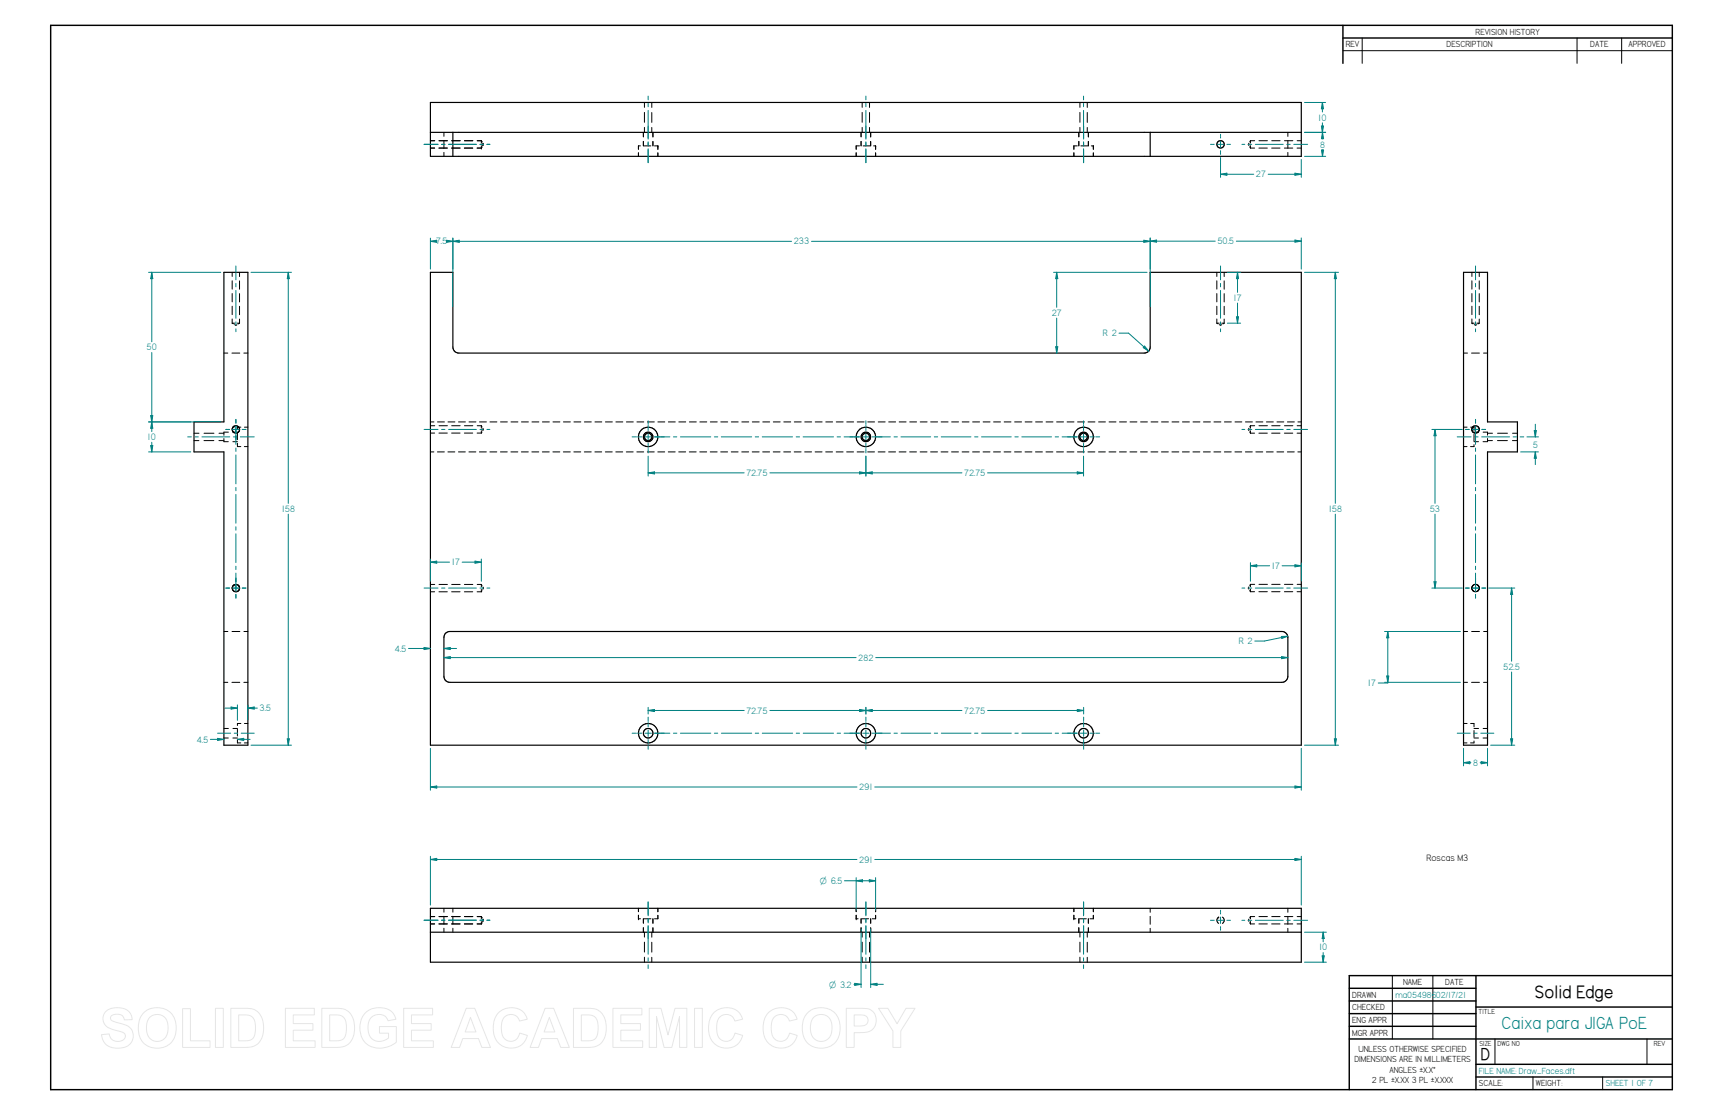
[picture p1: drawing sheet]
<svg xmlns="http://www.w3.org/2000/svg" width="864mm" height="559mm" viewBox="0 0 864 559" stroke-linecap="round" stroke-linejoin="round" font-family="sans-serif">
<g fill="none" stroke="#000" stroke-width=".72">
<path d="M25 13h813v533h-813zM673 13v19M673 19h165M676 495h64M740 489v57M838 489h-162v57M676 502h64M676 508h64M676 514h64M740 505h98M676 521h162M740 533h98"/>
<path d="M740 540h98"/>
</g>
<g fill="none" stroke="#000" stroke-width=".5">
<path d="M683 19v13M790 19v13M813 19v13M673 25h165M323 51v3M323 56v5M327 51v3M327 56v5M432 51v3M432 56v5M436 51v3M436 56v5"/>
<path d="M541 51v3M541 56v5M545 51v3M545 56v5M216 71h2M216 74h2M220 74h4M220 71h4M223 66v2M223 70v4M223 76v2M226 74h5"/>
<path d="M226 71h5M233 74h4M233 71h4M239 74h2M239 71h2M241 74h.1M241 71v1M241 73v1M241 71h1M242 74h-1M242 72v1M320 77v1"/>
<path d="M321 73h-1v2M322 66v3M322 71v2M323 73h3M323 64v2M327 64v2M327 66v3M327 71v2M328 73h2M330 73h.1M330 73v2M330 77v1"/>
<path d="M429 77v1M431 73h-2v2M432 66v3M432 71v2M432 64v2M433 73h3M436 64v2M436 66v3M436 71v2M438 73h1M439 73h.1M439 73v2"/>
<path d="M439 77v1M538 77v1M540 73h-2v2M541 66v3M541 71v2M541 64v2M542 73h3M545 64v2M546 66v3M546 71v2M547 73h1M548 73h.1"/>
<path d="M548 73v2M548 77v1M626 72v1M626 74h1M627 71v1M627 73v1M627 71h2M627 74h2M627 71h-1M631 74h4M631 71h4M637 74h5"/>
<path d="M637 71h5M644 74h4M644 71h4M645 66v2M645 70v4M645 76v2M650 74h2M650 71h2M116 136v3M120 136v3M610 136v3M614 136v3"/>
<path d="M738 136v3M741 136v3M116 141v4M116 147v4M116 153v5M116 160v2M120 141v4M120 147v4M120 154v4M120 160v2M610 141v4M610 147v4"/>
<path d="M610 153v5M610 160v2M614 141v4M614 147v4M614 154v4M614 160v2M738 141v4M738 147v4M738 153v5M738 160v2M741 141v4M741 147v4"/>
<path d="M741 154v4M741 160v2M112 177h2M116 177h4M116 162h2M116 162h1M118 163h1M119 162h1M120 162h-1M122 177h2M610 162h1M610 162h.1"/>
<path d="M611 163h1M612 162h2M614 162h-1M734 177h2M738 177h4M738 162h1M738 162h.1M739 163h1M740 162h1M741 162h.1M744 177h2M97 217h3"/>
<path d="M102 217h5M110 217h2M112 220v1h2M114 217h-2v1M117 217h2M117 214l-1 2 1 1M117 214h.1M119 217v3M119 214a1.8 1.8 0 0 1 0 3M121 214h-2v1M123 214h1M216 213h2"/>
<path d="M216 217h2M216 211h2M219 211h4M220 217h4M220 213h4M225 211h3M226 217h5M226 213h5M230 211h3M233 217h4M233 213h4M235 211h4"/>
<path d="M239 217h2M239 213h2M240 211h4M241 213l1 1M241 213v2M241 216v1M242 216l-1 1M242 215v1M246 211h3M251 211h3M256 211h4M261 211h4"/>
<path d="M267 211h3M272 211h3M277 211h4M282 211h4M288 211h3M293 211h3M298 211h4M303 211h4M309 211h3M314 211h3M319 211h4M324 211h4"/>
<path d="M330 211h3M335 211h3M340 211h4M346 211h3M351 211h3M356 211h3M361 211h4M367 211h3M372 211h3M377 211h4M382 211h4M388 211h3"/>
<path d="M393 211h3M398 211h4M403 211h4M409 211h3M414 211h3M419 211h4M424 211h4M430 211h3M435 211h3M440 211h4M445 211h4M451 211h3"/>
<path d="M456 211h3M461 211h4M466 211h4M472 211h3M477 211h3M482 211h4M488 211h3M493 211h3M498 211h3M503 211h4M509 211h3M514 211h3"/>
<path d="M519 211h4M524 211h4M530 211h3M535 211h3M540 211h4M545 211h4M551 211h3M556 211h3M561 211h4M566 211h4M572 211h3M577 211h3"/>
<path d="M582 211h4M587 211h4M593 211h3M598 211h3M603 211h4M608 211h4M614 211h3M619 211h3M624 211h4M626 215v1M626 216l1 1M627 213h2"/>
<path d="M627 217h2M627 213l-1 1M627 213v2M627 216v1M629 211h4M631 217h4M631 213h4M635 211h3M637 217h5M637 213h5M640 211h3M644 217h4"/>
<path d="M644 213h4M645 211h4M650 217h2M650 213h2M651 211h1M734 214h1M737 214h2v2M739 214h.1M739 214l-1 1 1 2M739 218v3M739 217h2M741 214a1.8 1.8 0 0 1 0 3"/>
<path d="M743 217h3v1M746 220v1h-3M746 217h2M751 217h5M758 217h3M97 221h3M102 221h5M110 221h2M117 221h2M119 222v2h2M122 224h2M216 226h1"/>
<path d="M219 226h4M224 226h4M230 226h3M235 226h4M240 226h4M246 226h3M251 226h3M256 226h4M261 226h4M267 226h3M272 226h3M277 226h4"/>
<path d="M282 226h4M288 226h3M293 226h3M298 226h4M303 226h4M309 226h3M314 226h3M319 226h4M324 226h4M330 226h3M335 226h3M340 226h4"/>
<path d="M345 226h4M351 226h3M356 226h3M361 226h4M367 226h3M372 226h3M377 226h3M382 226h4M388 226h3M393 226h3M398 226h4M403 226h4"/>
<path d="M409 226h3M414 226h3M419 226h4M424 226h4M430 226h3M435 226h3M440 226h4M445 226h4M451 226h3M456 226h3M461 226h4M466 226h4"/>
<path d="M472 226h3M477 226h3M482 226h4M487 226h4M493 226h3M498 226h3M503 226h4M509 226h3M514 226h3M519 226h3M524 226h4M530 226h3"/>
<path d="M535 226h3M540 226h4M545 226h4M551 226h3M556 226h3M561 226h4M566 226h4M572 226h3M577 226h3M582 226h4M587 226h4M593 226h3"/>
<path d="M598 226h3M603 226h4M608 226h4M614 226h3M619 226h3M624 226h4M629 226h4M635 226h3M640 226h3M645 226h4M650 226h2M734 224h1"/>
<path d="M739 223v1h-2M739 221h2M746 221h2M751 221h5M758 221h3M117 293l-1 1 1 2M117 293h.1M119 293a1.8 1.8 0 0 1 0 3M216 293h2M216 297h2M220 297h4M220 293h4"/>
<path d="M226 297h5M226 293h5M233 297h4M233 293h4M239 297h2M239 293h2M241 293h1M241 293v1M241 295v2M242 296l-1 1M242 294v1M626 294v1"/>
<path d="M626 296l1 1M627 297h2M627 293h2M627 293h-1M627 293v1M627 295v2M631 297h4M631 293h4M637 297h5M637 293h5M644 297h4M644 293h4"/>
<path d="M650 297h2M650 293h2M739 293l-1 1 1 2M740 293a1.8 1.8 0 0 1 0 3M112 316h2M116 316h4M122 316h2M734 316h2M738 316h4M744 316h2M112 342h2M116 342h4"/>
<path d="M122 342h2M734 342h2M738 342h4M744 342h2M112 370h2M112 365h2M117 370h2M117 365h2M119 371v1h2M119 365v4M121 363h-2v1M122 372h2"/>
<path d="M123 363h1M734 372h1M734 363h1M737 363h2v1M739 366v4M739 371v1h-2M739 365h2M739 370h2M743 370h3M743 365h3M216 459h2M220 459h4"/>
<path d="M223 455v2M223 459v4M226 459h5M227 455v2M227 459v4M233 459h4M239 459h2M241 459v2M241 459l1 1M320 455v2M320 459v1M330 455v2"/>
<path d="M330 459v1h-2M429 455v2M429 459v1M439 455v2M439 459v1h-2M538 455v2M538 459v1M548 455v2M548 459v1h-2M576 455v2M576 459v4M611 460h.1"/>
<path d="M611 460l-1 1 1 2M613 460a1.8 1.8 0 0 1 0 3M627 459v2M627 459h2M627 459l-1 1M631 459h4M637 459h5M644 459h4M645 455v2M645 459v4M650 459h2M216 463h2"/>
<path d="M220 463h4M223 465v2M226 463h5M227 465v2M233 463h4M239 463h2M241 462v1M242 462l-1 1M242 461v1M320 460h1M320 460h.1M322 460v3"/>
<path d="M322 465v2M323 460h3M323 467v3M323 472v5M323 480v2M327 467v3M327 472v5M327 480v2M327 460v3M327 465v2M429 460h.1M429 460h1"/>
<path d="M432 460v3M432 465v2M432 460h3M432 467v3M432 472v5M432 480v2M436 467v3M436 472v5M436 480v2M436 460v3M436 465v2M538 460h.1"/>
<path d="M538 460h1M541 460v3M541 465v2M541 460h3M541 467v3M541 472v5M541 480v2M545 467v3M545 472v5M545 480v2M546 460v3M546 465v2"/>
<path d="M576 465v2M626 461v1M626 462l1 1M627 462v1M627 463h2M631 463h4M637 463h5M644 463h4M645 465v2M650 463h2M698 489v32M718 489v32"/>
<path d="M749 521v12M768 540v6M803 540v6M825 521v12"/>
</g>
<g fill="none" stroke="#000" stroke-width=".59">
<path d="M216 51h436v27h-436zM216 66h436M227 66v12M576 66v12M112 136h12v237h-12v-147h-15v-15h15zM216 136h11v38l1 2 2 1h343l3-1v-2v-38h76v237h-436zM734 136h12v75h15v15h-15v147h-12zM223 318l3-2h416l2 1 1 2v20l-1 2-2 1h-416l-2-1-1-2v-20zM216 455h436v27h-436zM216 467h436"/>
<circle cx="612" cy="72" r="1.8"/>
<circle cx="118" cy="215" r="1.9"/>
<circle cx="325" cy="219" r="2.4"/>
<circle cx="325" cy="219" r="1.8"/>
<circle cx="325" cy="219" r="5"/>
<circle cx="434" cy="219" r="2.4"/>
<circle cx="434" cy="219" r="5"/>
<circle cx="434" cy="219" r="1.8"/>
<circle cx="543" cy="219" r="2.4"/>
<circle cx="543" cy="219" r="5"/>
<circle cx="543" cy="219" r="1.8"/>
<circle cx="740" cy="215" r="1.8"/>
<circle cx="118" cy="295" r="1.8"/>
<circle cx="740" cy="295" r="1.8"/>
<circle cx="325" cy="367" r="5"/>
<circle cx="325" cy="367" r="2.4"/>
<circle cx="434" cy="367" r="5"/>
<circle cx="434" cy="367" r="2.4"/>
<circle cx="543" cy="367" r="2.4"/>
<circle cx="543" cy="367" r="5"/>
</g>
<path d="M126 136h20M126 373h20M144 370h1l-1 3z" fill="none" stroke="#008080" stroke-width=".5"/>
<path d="M144 370h1l-1 3z" fill="#008080"/>
<path d="M144 136l1 4h-1z" fill="none" stroke="#008080" stroke-width=".5"/>
<path d="M144 136l1 4h-1z" fill="#008080"/>
<path d="M74 136h37M144 136v116M74 211h37M76 208h1l-1 3zM144 258v115" fill="none" stroke="#008080" stroke-width=".5"/>
<path d="M76 208h1l-1 3z" fill="#008080"/>
<path d="M76 136l1 4h-1z" fill="none" stroke="#008080" stroke-width=".5"/>
<path d="M76 136l1 4h-1z" fill="#008080"/>
<path d="M76 136v35M76 177v34M74 211h22M74 226h22M76 223h1l-1 3z" fill="none" stroke="#008080" stroke-width=".5"/>
<path d="M76 223h1l-1 3z" fill="#008080"/>
<path d="M76 211l1 4h-1z" fill="none" stroke="#008080" stroke-width=".5"/>
<path d="M76 211l1 4h-1z" fill="#008080"/>
<path d="M76 211v5M76 222v4M216 429v25M649 430l3 1h-3zM652 429v25" fill="none" stroke="#008080" stroke-width=".5"/>
<path d="M649 430l3 1h-3z" fill="#008080"/>
<path d="M216 431l3-1v1z" fill="none" stroke="#008080" stroke-width=".5"/>
<path d="M216 431l3-1v1z" fill="#008080"/>
<path d="M216 431h214M438 431h214M654 467h11M663 479h1l-1 3zM654 482h11" fill="none" stroke="#008080" stroke-width=".5"/>
<path d="M663 479h1l-1 3z" fill="#008080"/>
<path d="M663 467l1 3h-1z" fill="none" stroke="#008080" stroke-width=".5"/>
<path d="M663 467l1 3h-1z" fill="#008080"/>
<path d="M734 375v9M746 375v9M742 382h4l-4 1zM663 467v5M663 477v5" fill="none" stroke="#008080" stroke-width=".5"/>
<path d="M742 382h4l-4 1z" fill="#008080"/>
<path d="M734 382h3v1z" fill="none" stroke="#008080" stroke-width=".5"/>
<path d="M734 382h3v1z" fill="#008080"/>
<path d="M216 375v21M652 375v21M649 394h3l-3 1zM734 382h3M742 382h4" fill="none" stroke="#008080" stroke-width=".5"/>
<path d="M649 394h3l-3 1z" fill="#008080"/>
<path d="M216 394h3v1z" fill="none" stroke="#008080" stroke-width=".5"/>
<path d="M216 394h3v1z" fill="#008080"/>
<path d="M654 136h17M669 136l1 4h-1zM654 373h17M216 394h214M438 394h214" fill="none" stroke="#008080" stroke-width=".5"/>
<path d="M669 136l1 4h-1z" fill="#008080"/>
<path d="M669 370h1l-1 3z" fill="none" stroke="#008080" stroke-width=".5"/>
<path d="M669 370h1l-1 3z" fill="#008080"/>
<path d="M576 119v16M652 119v16M576 121l4-1v1zM669 136v116M669 258v115" fill="none" stroke="#008080" stroke-width=".5"/>
<path d="M576 121l4-1v1z" fill="#008080"/>
<path d="M649 120l3 1h-3z" fill="none" stroke="#008080" stroke-width=".5"/>
<path d="M649 120l3 1h-3z" fill="#008080"/>
<path d="M216 119v16M227 119v16M216 121l3-1v1zM576 121h33M620 121h32" fill="none" stroke="#008080" stroke-width=".5"/>
<path d="M216 121l3-1v1z" fill="#008080"/>
<path d="M224 120l3 1h-3z" fill="none" stroke="#008080" stroke-width=".5"/>
<path d="M224 120l3 1h-3z" fill="#008080"/>
<path d="M227 119v35M576 119v35M216 121h1M225 121h2M573 120l3 1h-3z" fill="none" stroke="#008080" stroke-width=".5"/>
<path d="M573 120l3 1h-3z" fill="#008080"/>
<path d="M227 121l3-1v1z" fill="none" stroke="#008080" stroke-width=".5"/>
<path d="M227 121l3-1v1z" fill="#008080"/>
<path d="M227 121h170M407 121h169M528 136h47M530 136v4h-1z" fill="none" stroke="#008080" stroke-width=".5"/>
<path d="M530 136v4h-1z" fill="#008080"/>
<path d="M529 174h1v3z" fill="none" stroke="#008080" stroke-width=".5"/>
<path d="M529 174h1v3z" fill="#008080"/>
<path d="M530 136v18M530 159v18M561 167h5l10 9M574 173l2 3-3-2z" fill="none" stroke="#008080" stroke-width=".5"/>
<path d="M574 173l2 3-3-2z" fill="#008080"/>
<path d="M642 329l3 1h-3z" fill="none" stroke="#008080" stroke-width=".5"/>
<path d="M642 329l3 1h-3z" fill="#008080"/>
<path d="M223 330l3-1v1z" fill="none" stroke="#008080" stroke-width=".5"/>
<path d="M223 330l3-1v1z" fill="#008080"/>
<path d="M694 316h38M696 316v4h-1zM223 330h206M439 330h206M691 342h5M694 342h38" fill="none" stroke="#008080" stroke-width=".5"/>
<path d="M696 316v4h-1z" fill="#008080"/>
<path d="M695 339h1v3z" fill="none" stroke="#008080" stroke-width=".5"/>
<path d="M695 339h1v3z" fill="#008080"/>
<path d="M654 51h10M663 51v4h-1zM654 66h10M696 316v26" fill="none" stroke="#008080" stroke-width=".5"/>
<path d="M663 51v4h-1z" fill="#008080"/>
<path d="M662 63h1v3z" fill="none" stroke="#008080" stroke-width=".5"/>
<path d="M662 63h1v3z" fill="#008080"/>
<path d="M663 51v5M654 66h10M654 78h10M663 62v4M663 66v4h-1z" fill="none" stroke="#008080" stroke-width=".5"/>
<path d="M663 66v4h-1z" fill="#008080"/>
<path d="M662 75h1v3z" fill="none" stroke="#008080" stroke-width=".5"/>
<path d="M662 75h1v3z" fill="#008080"/>
<path d="M663 66v4M663 75v3M223 325l3-1v2z" fill="none" stroke="#008080" stroke-width=".5"/>
<path d="M223 325l3-1v2z" fill="#008080"/>
<path d="M213 324l3 1-3 1z" fill="none" stroke="#008080" stroke-width=".5"/>
<path d="M213 324l3 1-3 1z" fill="#008080"/>
<g fill="none" stroke="#008080" stroke-width=".5">
<path d="M325 48v2M325 52v2M325 55v15M434 48v2M434 52v2M434 55v15M543 48v2M543 52v2M543 55v14M213 72h7M221 72h2M225 72h14"/>
<path d="M241 72h1M244 72h2M325 71v2M325 75v7M434 71v2M434 75v7M543 71v2M543 75v7M543 63v7M543 72v1M607 72h.1M608 72h.1"/>
<path d="M608 72h1M610 72h3M612 67v1M612 68h.1M612 69h.1M612 71v3M612 76h.1M612 77h.1M615 72h1M616 72h.1M616 72h1M622 72h2"/>
<path d="M626 72h1M629 72h14M645 72h2M648 72h7M118 133v7M612 133v7M740 133v7M118 142v2M118 146v14M612 142v2M612 146v14M740 142v2"/>
<path d="M740 146v14M118 161v2M118 165v1M612 161v2M612 165v1M740 161v2M740 165v1M94 219h2M98 219h1M101 219h14M113 215h1M114 215h.1"/>
<path d="M114 215h1M117 215h3M117 219h2M118 210v1M118 211h.1M118 211v1M118 214v9M120 219h7M121 215h1M122 215h.1M123 215h.1M213 215h7"/>
<path d="M221 215h2M225 215h14M241 215h1M244 215h2M317 219h2M319 219h.1M320 219h2M323 219h3M325 211v2M325 213v1M325 214v2M325 217v4"/>
<path d="M328 219h8M338 219h1M341 219h15M358 219h2M362 219h15M379 219h1M382 219h15M399 219h2M403 219h15M420 219h1M423 219h8M432 219h4"/>
<path d="M434 211v2M434 213v1M434 214v2M434 217v4M437 219h9M448 219h2M452 219h14M468 219h2M472 219h15M488 219h2M492 219h15M509 219h1"/>
<path d="M512 219h15M529 219h2M532 219h8M542 219h3M543 211v2M543 213v1M543 214v2M543 217v4M546 219h2M549 219h.1M549 219h2M622 215h2"/>
<path d="M626 215h1M629 215h14M645 215h2M648 215h7M730 219h7M735 215h.1M735 215h1M736 215h.1M738 215h3M739 219h2M740 210v1M740 211h.1"/>
<path d="M740 211v1M740 214v9M743 219h14M743 215h.1M744 215h.1M744 215h1M758 219h2M762 219h2M118 225v1M118 228v14M325 229v10M325 237l3-1v2z"/>
<path d="M325 222v2M325 224v1M325 225v2M434 229v10M434 222v2M434 224v1M434 225v2M543 222v2M543 224v1M543 225v2M740 225v1M740 228v14"/>
<path d="M118 244v2M118 248v14M740 244v2M740 248v14M118 264v2M118 268v14M740 264v2M740 268v14M113 295h1M114 295h.1M114 295h1M118 284v1"/>
<path d="M118 287v9M118 298v2M120 295h-3M121 295h1M122 295h.1M123 295h.1M213 295h7M221 295h2M225 295h14M241 295h1M244 295h2M622 295h2"/>
<path d="M626 295h1M629 295h14M645 295h2M648 295h7M735 295h.1M735 295h1M736 295h.1M738 295h3M740 284v1M740 287v9M740 298v2M743 295h.1"/>
<path d="M744 295h.1M744 295h1M205 325h11M223 325h6M325 359v2M434 359v2M543 359v2M109 367h7M117 367h2M121 367h6M317 367h2M319 367h.1"/>
<path d="M320 367h2M323 367h3M325 362h.1M325 363v1M325 366v3M325 371v1M325 373h.1M325 374v1M328 367h8M338 367h1M341 367h15M358 367h2"/>
<path d="M362 367h15M379 367h1M382 367h15M399 367h2M403 367h15M420 367h1M423 367h8M432 367h4M434 362h.1M434 363v1M434 366v3M434 371v1"/>
<path d="M434 373h.1M434 374v1M437 367h9M448 367h2M452 367h15M468 367h2M472 367h15M488 367h2M492 367h15M509 367h1M512 367h15M529 367h2"/>
<path d="M532 367h8M542 367h3M543 362h.1M543 363v1M543 366v3M543 371v1M543 373h.1M543 374v1M546 367h2M549 367h.1M549 367h2M730 367h7"/>
<path d="M739 367h1M742 367h7M325 452v7M434 452v7M543 452v7M612 456v1M612 457h.1M612 457v1M612 460v3M213 461h7M221 461h2M225 461h14"/>
<path d="M241 461h1M244 461h2M325 460v2M325 464v14M434 460v2M434 464v14M543 461v1M543 464v14M543 460v2M543 464v6M607 461h.1M608 461h.1"/>
<path d="M608 461h1M610 461h3M612 464v1M612 465h.1M612 466h.1M615 461h1M616 461h.1M616 461h1M622 461h2M626 461h1M629 461h14M645 461h2"/>
<path d="M648 461h7M325 480v2M325 484v1M434 480v2M434 484v1M543 480v2M543 484v1"/>
</g>
<path d="M325 237l3-1v2z" fill="#008080"/>
<path d="M431 236l3 1-3 1z" fill="none" stroke="#008080" stroke-width=".5"/>
<path d="M431 236l3 1-3 1z" fill="#008080"/>
<path d="M325 237h48M386 237h48M434 229v10M434 237l3-1v2zM543 229v10" fill="none" stroke="#008080" stroke-width=".5"/>
<path d="M434 237l3-1v2z" fill="#008080"/>
<path d="M540 236l3 1-3 1z" fill="none" stroke="#008080" stroke-width=".5"/>
<path d="M540 236l3 1-3 1z" fill="#008080"/>
<path d="M434 237h48M495 237h48M325 354v4M325 356h3v1zM434 354v4" fill="none" stroke="#008080" stroke-width=".5"/>
<path d="M325 356h3v1z" fill="#008080"/>
<path d="M431 356h3l-3 1z" fill="none" stroke="#008080" stroke-width=".5"/>
<path d="M431 356h3l-3 1z" fill="#008080"/>
<path d="M325 356h48M386 356h48M434 354v4M434 356h3v1zM543 354v4" fill="none" stroke="#008080" stroke-width=".5"/>
<path d="M434 356h3v1z" fill="#008080"/>
<path d="M540 356h3l-3 1z" fill="none" stroke="#008080" stroke-width=".5"/>
<path d="M540 356h3l-3 1z" fill="#008080"/>
<path d="M765 219h6M769 216h1v3zM762 226h9M434 356h48M495 356h48" fill="none" stroke="#008080" stroke-width=".5"/>
<path d="M769 216h1v3z" fill="#008080"/>
<path d="M770 226v4h-1z" fill="none" stroke="#008080" stroke-width=".5"/>
<path d="M770 226v4h-1z" fill="#008080"/>
<path d="M615 136h7M620 159h1l-1 3zM615 162h7M770 213v6M770 226v7" fill="none" stroke="#008080" stroke-width=".5"/>
<path d="M620 159h1l-1 3z" fill="#008080"/>
<path d="M620 136l1 4h-1z" fill="none" stroke="#008080" stroke-width=".5"/>
<path d="M620 136l1 4h-1z" fill="#008080"/>
<path d="M620 136v11M620 152v10M216 280v11M238 281l3 1h-3zM241 280v11" fill="none" stroke="#008080" stroke-width=".5"/>
<path d="M238 281l3 1h-3z" fill="#008080"/>
<path d="M216 282l3-1v1z" fill="none" stroke="#008080" stroke-width=".5"/>
<path d="M216 282l3-1v1z" fill="#008080"/>
<path d="M216 282h9M232 282h9M119 353v8M124 353v8M124 355l3-1v1z" fill="none" stroke="#008080" stroke-width=".5"/>
<path d="M124 355l3-1v1z" fill="#008080"/>
<path d="M116 354l3 1h-3z" fill="none" stroke="#008080" stroke-width=".5"/>
<path d="M116 354l3 1h-3z" fill="#008080"/>
<path d="M113 355h6M124 355h5M109 370l3 1h-3z" fill="none" stroke="#008080" stroke-width=".5"/>
<path d="M109 370l3 1h-3z" fill="#008080"/>
<path d="M119 371l3-1v1z" fill="none" stroke="#008080" stroke-width=".5"/>
<path d="M119 371l3-1v1z" fill="#008080"/>
<path d="M627 282v9M649 283l3 1h-3zM652 282v9M105 371h7M119 371h6" fill="none" stroke="#008080" stroke-width=".5"/>
<path d="M649 283l3 1h-3z" fill="#008080"/>
<path d="M627 284l3-1v1z" fill="none" stroke="#008080" stroke-width=".5"/>
<path d="M627 284l3-1v1z" fill="#008080"/>
<path d="M718 215h15M719 215l1 3h-1zM627 284h9M643 284h9M718 295h15" fill="none" stroke="#008080" stroke-width=".5"/>
<path d="M719 215l1 3h-1z" fill="#008080"/>
<path d="M719 292h1l-1 3z" fill="none" stroke="#008080" stroke-width=".5"/>
<path d="M719 292h1l-1 3z" fill="#008080"/>
<path d="M612 79v10M652 80v9M612 87h3v1zM719 215v37M719 258v37" fill="none" stroke="#008080" stroke-width=".5"/>
<path d="M612 87h3v1z" fill="#008080"/>
<path d="M649 87h3l-3 1z" fill="none" stroke="#008080" stroke-width=".5"/>
<path d="M649 87h3l-3 1z" fill="#008080"/>
<path d="M612 87h16M636 87h16M746 295h13M758 295v3h-1zM747 373h12" fill="none" stroke="#008080" stroke-width=".5"/>
<path d="M758 295v3h-1z" fill="#008080"/>
<path d="M757 370h1v3z" fill="none" stroke="#008080" stroke-width=".5"/>
<path d="M757 370h1v3z" fill="#008080"/>
<path d="M758 295v36M758 337v36M429 440v16M439 440v16M436 441h3l-3 1z" fill="none" stroke="#008080" stroke-width=".5"/>
<path d="M436 441h3l-3 1z" fill="#008080"/>
<path d="M429 441h3v1z" fill="none" stroke="#008080" stroke-width=".5"/>
<path d="M429 441h3v1z" fill="#008080"/>
<path d="M423 441h16M432 465v30M436 465v30M436 493h4v1z" fill="none" stroke="#008080" stroke-width=".5"/>
<path d="M436 493h4v1z" fill="#008080"/>
<path d="M428 493h4l-4 1z" fill="none" stroke="#008080" stroke-width=".5"/>
<path d="M428 493h4l-4 1z" fill="#008080"/>
<path d="M642 319h3l-3 1zM645 319l-11 2h-5M428 493h4M436 493h7" fill="none" stroke="#008080" stroke-width=".5"/>
<path d="M642 319h3l-3 1z" fill="#008080"/>
<g fill="none" stroke="#e6e6e6" stroke-width=".5">
<path d="M53 507a9 9 0 0 1 13 2v2h-4a4 4 0 0 0-3-3 4 4 0 0 0-4 2 4 4 0 0 0 5 3 7 7 0 0 1 7 7 9 9 0 0 1-15 3l-1-4 4-1a4 4 0 0 0 3 4 4 4 0 0 0 5-3l-2-2a13 13 0 0 1-9-5v-3zM72 508a10 10 0 0 1 12-1 10 10 0 0 1 4 11 10 10 0 0 1-12 7 10 10 0 0 1-6-13zM75 510a6 6 0 0 1 7-1 6 6 0 0 1 2 7 5 5 0 0 1-6 6 5 5 0 0 1-5-7l1-3zM92 506h3v16h10v3h-13zM108 505h4v20h-4zM116 505h7a9 9 0 0 1 9 11 8 8 0 0 1-9 9h-7zM120 509h1a5 5 0 0 1 7 6 5 5 0 0 1-4 7h-4zM143 505h15v4h-11v4h10v3h-10v6h11v3h-15zM161 505h7a9 9 0 0 1 10 11 8 8 0 0 1-9 9h-8zM165 509h2a5 5 0 0 1 7 6 5 5 0 0 1-5 7h-4zM183 508a10 10 0 0 1 15 1v2l-4 1a5 5 0 0 0-7-3 5 5 0 0 0-3 7 6 6 0 0 0 4 6 6 6 0 0 0 7-2v-2h-5v-4h9v8a11 11 0 0 1-12 3 11 11 0 0 1-7-10l1-4zM202 505h15v4h-11v4h10v3h-10v6h11v3h-15z"/>
<path d="M234 505h4l8 20h-4l-2-5h-8l-2 5h-4zM236 510l3 7h-6zM250 508a9 9 0 0 1 14 3l-4 1a5 5 0 0 0-5-3 5 5 0 0 0-4 5 6 6 0 0 0 6 8l2-2 1-2 4 1a9 9 0 0 1-10 6 9 9 0 0 1-7-11 10 10 0 0 1 3-6zM273 505h4l8 20h-4l-2-5h-8l-1 5h-4zM275 510l3 7h-5zM287 505h8a9 9 0 0 1 9 11 8 8 0 0 1-9 9h-8zM291 509h2a5 5 0 0 1 7 6 5 5 0 0 1-4 7h-5zM307 505h15v4h-11v4h10v3h-10v6h11v3h-15zM325 505h6l4 14 3-14h6v20h-3v-16l-4 16h-4l-4-16v16h-4zM348 505h4v20h-4zM358 508a9 9 0 0 1 14 3l-4 1a5 5 0 0 0-5-3 5 5 0 0 0-4 5 6 6 0 0 0 6 8l2-2 1-2 4 1a9 9 0 0 1-11 6 9 9 0 0 1-6-11 10 10 0 0 1 3-6zM385 508a9 9 0 0 1 15 3l-4 1a5 5 0 0 0-6-3 5 5 0 0 0-3 5 6 6 0 0 0 5 8l2-2 2-2 4 1a9 9 0 0 1-11 6 9 9 0 0 1-6-11 10 10 0 0 1 2-6z"/>
<path d="M405 508a10 10 0 0 1 12-1 10 10 0 0 1 4 11 10 10 0 0 1-13 7 10 10 0 0 1-6-13zM408 510a6 6 0 0 1 7-1 6 6 0 0 1 2 7 5 5 0 0 1-6 6 5 5 0 0 1-5-7l1-3zM424 505h6a7 7 0 0 1 9 4 7 7 0 0 1-8 9h-3v7h-4zM428 509h2a4 4 0 0 1 5 3l-2 2h-5zM440 505h5l5 8 4-8h5l-8 12v8h-3v-8z"/>
</g>
<text font-size="10" x="769" y="500">Solid Edge</text>
<text font-size="10" fill="#008080" x="753" y="516">Caixa para JIGA PoE</text>
<text font-size="9.7" x="742" y="531">D</text>
<g font-size="5.2" fill="#008080">
<text x="661" y="60">10</text>
<text x="662" y="74">8</text>
<text x="629" y="89">27</text>
<text x="219" y="123">7.5</text>
<text x="398" y="123">233</text>
<text x="610" y="122">50.5</text>
<text x="618" y="151">17</text>
<text x="527" y="158">27</text>
<text x="553" y="169">R 2</text>
<text x="73" y="176">50</text>
<text x="74" y="221">10</text>
<text x="768" y="224">5</text>
<text x="374" y="239">72.75</text>
<text x="483" y="239">72.75</text>
<text x="141" y="257">158</text>
<text x="666" y="257">158</text>
<text x="717" y="257">53</text>
<text x="226" y="283">17</text>
<text x="637" y="285">17</text>
<text x="621" y="323">R 2</text>
<text x="198" y="327">4.5</text>
<text x="430" y="331">282</text>
<text x="753" y="336">52.5</text>
<text x="686" y="344">17</text>
<text x="130" y="356">3.5</text>
<text x="374" y="358">72.75</text>
<text x="483" y="358">72.75</text>
<text x="99" y="372">4.5</text>
<text x="738" y="384">8</text>
<text x="431" y="396">291</text>
<text x="431" y="432">291</text>
<text x="661" y="476">10</text>
</g>
<text font-size="5.2" x="715" y="431">Roscas M3</text>
<g font-size="5">
<text x="740" y="17">REVISION HISTORY</text>
<text x="674" y="24">REV</text>
<text x="725" y="24">DESCRIPTION</text>
<text x="797" y="24">DATE</text>
<text x="816" y="24">APPROVED</text>
<text x="703" y="494">NAME</text>
<text x="724" y="494">DATE</text>
<text x="678" y="500">DRAWN</text>
<text x="678" y="506">CHECKED</text>
<text x="678" y="513">ENG APPR</text>
<text x="678" y="519">MGR APPR</text>
<text x="681" y="527">UNLESS OTHERWISE SPECIFIED</text>
<text x="679" y="532">DIMENSIONS ARE IN MILLIMETERS</text>
<text x="696" y="538">ANGLES ±X.X°</text>
<text x="688" y="543">2 PL ±X.XX 3 PL ±X.XXX</text>
<text x="741" y="544">SCALE:</text>
<text x="770" y="544">WEIGHT:</text>
</g>
<g font-size="5" fill="#008080">
<text x="699" y="500">ma05498602/17/21</text>
<text x="741" y="538">FILE NAME: Draw_Faces.dft</text>
<text x="805" y="544">SHEET 1 OF 7</text>
</g>
<g font-size="4.9" fill="#008080">
<text x="411" y="443">O 6.5</text>
<text x="416" y="495">O 3.2</text>
</g>
<g font-size="4.1">
<text x="741" y="508">TITLE</text>
<text x="742" y="524">SIZE</text>
<text x="751" y="524">DWG NO</text>
<text x="829" y="524">REV</text>
</g>
</svg>
